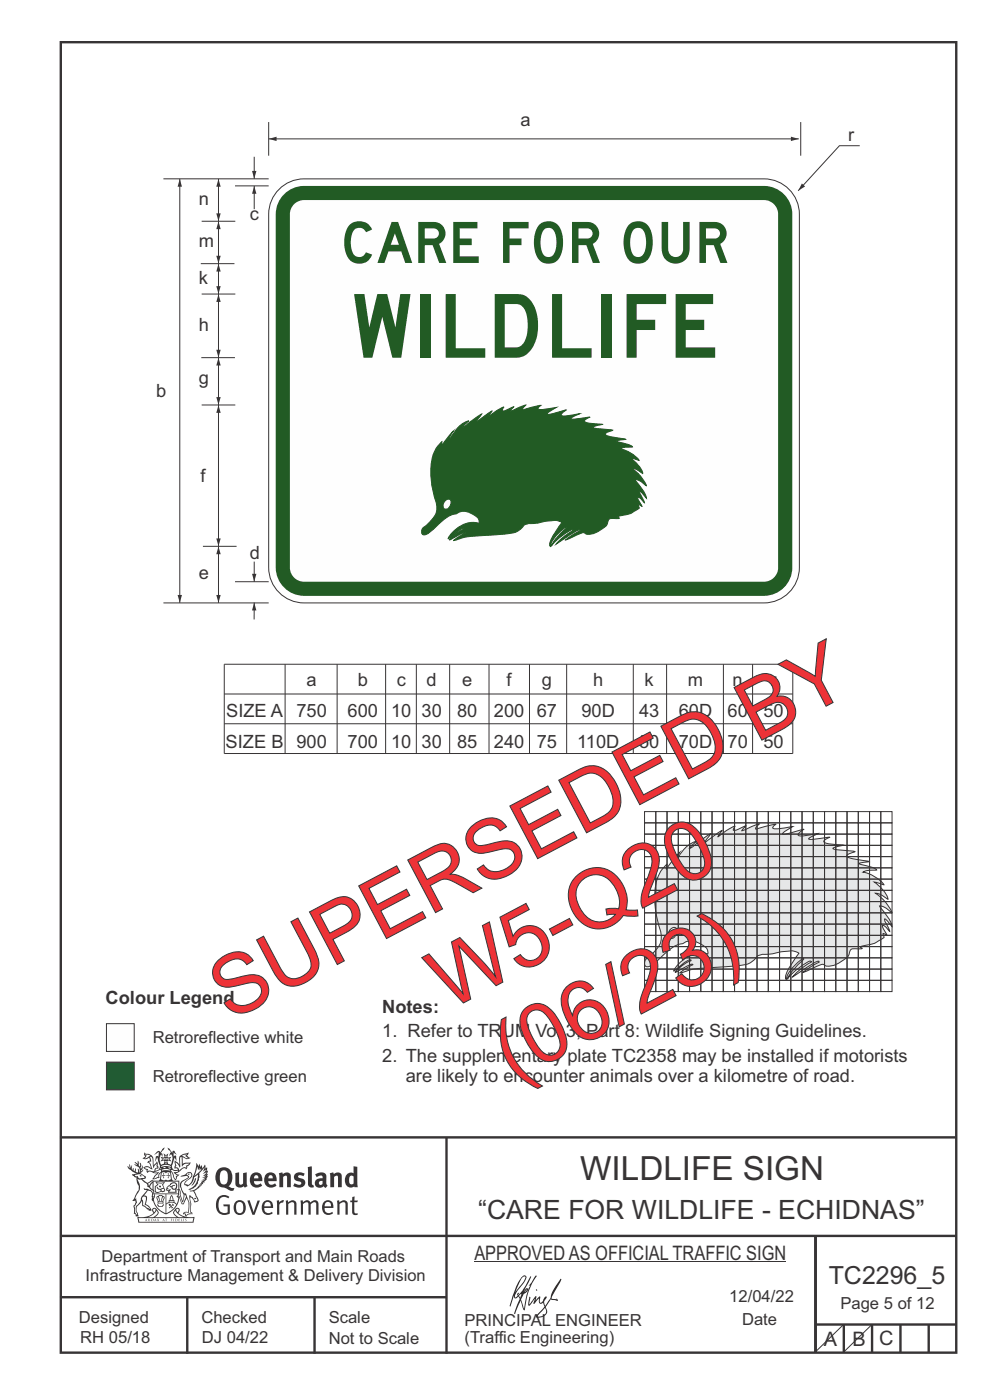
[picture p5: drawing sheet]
<svg xmlns="http://www.w3.org/2000/svg" width="210mm" height="297mm" viewBox="0 0 210 297" stroke-linecap="round" stroke-linejoin="round" font-family="sans-serif">
<g fill="none" stroke="#373435" stroke-width=".51">
<path d="M12.9 9h189.9v278h-189.9zM12.7 241.3h190M94.7 241.4v45.8M12.7 275.2h82M12.7 262.2h190.1M39.7 275.2v12M66.7 275.2v12M173 262.1v24.9M173 281h30M179 281v6M185 281v6M191 281v6"/>
<path d="M197 281v6"/>
</g>
<path d="M100.6 267.7h66.2" fill="none" stroke="#373435" stroke-width=".21"/>
<g fill="#373435">
<path d="M47 248.4a2.55 2.55 0 0 0 0 2.7l.3 .2a.81 .81 0 0 0 1-1v-.5a1.04 1.04 0 0 0-1.1-1.5zM46.3 248.1a1.82 1.82 0 0 1 2.1-.2 1.82 1.82 0 0 1 .9 1.8 2.29 2.29 0 0 1-.8 2l.7 .3h.5l-.2 .6a2.87 2.87 0 0 1-2-.7 2.12 2.12 0 0 1-1.7-3.1z" fill-rule="evenodd"/>
<path d="M49.9 248.9l.8-.2v2a.46 .46 0 0 0 .3 .6 .46 .46 0 0 0 .6-.3v-2.1l.7-.2v2.4l.2 .5-.5 .3-.3-.3a1.02 1.02 0 0 1-1.2 .3 1.02 1.02 0 0 1-.6-1.1z" fill-rule="evenodd"/>
<path d="M54 249.5l-.1 .5h.9a.49 .49 0 0 0-.2-.6 .49 .49 0 0 0-.6 .1zM53.4 249.1a1.34 1.34 0 0 1 1.6-.2 1.34 1.34 0 0 1 .6 1.5v.2h-1.7a.77 .77 0 0 0 .5 .8 .77 .77 0 0 0 .9-.4l.3 .5a1.59 1.59 0 0 1-2 .2 1.59 1.59 0 0 1-.5-2.1z" fill-rule="evenodd"/>
<path d="M57 249.5l-.1 .5h1a.49 .49 0 0 0-.2-.6 .49 .49 0 0 0-.7 .1zM56.4 249.1a1.34 1.34 0 0 1 1.6-.2 1.34 1.34 0 0 1 .7 1.5v.2h-1.8a.77 .77 0 0 0 .5 .8 .77 .77 0 0 0 .9-.4l.4 .5a1.59 1.59 0 0 1-2.1 .2 1.59 1.59 0 0 1-.5-2.1z" fill-rule="evenodd"/>
<path d="M59.2 248.9l.7-.2 .1 .4a.95 .95 0 0 1 1-.3 .95 .95 0 0 1 .7 .8v2.3h-.8v-2.3a.46 .46 0 0 0-.8 .1v2.2h-.8z" fill-rule="evenodd"/>
<path d="M62.6 249.1a1.75 1.75 0 0 1 2-.1l-.2 .5-.6-.2a.43 .43 0 0 0-.6 .3l.4 .3a1.04 1.04 0 0 1 1.2 1.1 1.04 1.04 0 0 1-1.4 1l-1.2-.4 .3-.6 1 .4 .4-.4a.88 .88 0 0 0-1-.5l-.4-.2-.1-.4z" fill-rule="evenodd"/>
<path d="M65.3 247.6l.8-.2 .1 3.8 .3 .2 .1 .4a.88 .88 0 0 1-1 0 .88 .88 0 0 1-.3-1z" fill-rule="evenodd"/>
<path d="M67.8 250.6a.43 .43 0 0 0-.1 .7 .43 .43 0 0 0 .7-.1v-.7zM66.8 249.1a1.7 1.7 0 0 1 2.4 .1v1.9l.3 .4-.4 .5-.5-.4a1.03 1.03 0 0 1-1.7-.1 1.03 1.03 0 0 1 .8-1.5h.7v-.4a.8 .8 0 0 0-1.2 .1z" fill-rule="evenodd"/>
<path d="M70 248.9l.7-.2 .1 .4a.95 .95 0 0 1 1-.3 .95 .95 0 0 1 .7 .8v2.3h-.8v-2.3a.46 .46 0 0 0-.8 .1v2.2h-.8z" fill-rule="evenodd"/>
<path d="M74.3 249.5a1.48 1.48 0 0 0 0 1.7h.5l.2-.1v-1.5l-.3-.2zM75 247.4l.8 .1 .1 4.4h-.7l-.1-.2a1.26 1.26 0 0 1-1.4 0 1.26 1.26 0 0 1-.5-1.3 1.29 1.29 0 0 1 .4-1.4 1.29 1.29 0 0 1 1.4-.1z" fill-rule="evenodd"/>
<path d="M46.4 253.9a1.72 1.72 0 0 1 2.3 0l-.3 .3a1.24 1.24 0 0 0-1.4-.2 1.24 1.24 0 0 0-.6 1.4 1.49 1.49 0 0 0 1.2 1.9l.7-.1v-1.3h-.8l-.1-.4h1.3v1.9a1.93 1.93 0 0 1-2.2 0 1.93 1.93 0 0 1-.7-2.2l.2-.8z" fill-rule="evenodd"/>
<path d="M50.4 255.1a1.65 1.65 0 0 0 .2 2.2 .99 .99 0 0 0 1-1.4 .78 .78 0 0 0-.4-.8 .78 .78 0 0 0-.8 0zM50 254.9a1.33 1.33 0 0 1 1.6-.1 1.33 1.33 0 0 1 .5 1.4 1.31 1.31 0 0 1-1.3 1.6 1.31 1.31 0 0 1-1.2-1.6v-.6z" fill-rule="evenodd"/>
<path d="M52.5 254.7l.4-.1 .9 2.6 .8-2.5h.5l-1.1 3h-.5z" fill-rule="evenodd"/>
<path d="M56.3 255.2l-.2 .7h1.3a.7 .7 0 0 0-.3-.8 .7 .7 0 0 0-.8 .1zM55.9 255a1.22 1.22 0 0 1 1.5-.2 1.22 1.22 0 0 1 .5 1.5h-1.8a.93 .93 0 0 0 .5 1 .93 .93 0 0 0 1.1-.2l.2 .3a1.43 1.43 0 0 1-1.8 .1 1.43 1.43 0 0 1-.6-1.7z" fill-rule="evenodd"/>
<path d="M58.7 254.7l.4-.1 .1 .5 .4-.4 .6-.1-.2 .5a.66 .66 0 0 0-.8 .7v1.9h-.4z" fill-rule="evenodd"/>
<path d="M60.6 254.7l.4-.1 .1 .5a.94 .94 0 0 1 1-.5 .94 .94 0 0 1 .8 .8v2.3h-.5l-.1-2.5a.81 .81 0 0 0-1.2 .3v2.2h-.4z" fill-rule="evenodd"/>
<path d="M63.7 254.7l.5-.1 .1 .5 .4-.3a.78 .78 0 0 1 1.1 .3 .9 .9 0 0 1 1-.5 .9 .9 0 0 1 .8 .8v2.3h-.5l-.1-2.5a.67 .67 0 0 0-1.1 .3v2.2h-.5v-2.4l-.4-.3-.7 .4v2.3h-.5z" fill-rule="evenodd"/>
<path d="M69 255.2l-.1 .7h1.3a.7 .7 0 0 0-.3-.8 .7 .7 0 0 0-.9 .1zM68.7 255a1.22 1.22 0 0 1 1.5-.2 1.22 1.22 0 0 1 .5 1.5h-1.8a.93 .93 0 0 0 .4 1 .93 .93 0 0 0 1.2-.2l.1 .3a1.44 1.44 0 0 1-1.7 .1 1.44 1.44 0 0 1-.6-1.7z" fill-rule="evenodd"/>
<path d="M71.4 254.7l.5-.1 .1 .5a.94 .94 0 0 1 1-.5 .94 .94 0 0 1 .8 .8v2.3h-.5l-.1-2.5a.81 .81 0 0 0-1.2 .3v2.2h-.4z" fill-rule="evenodd"/>
<path d="M74.7 253.9l.5-.1v.9h.7l-.1 .3h-.6v2.2l.1 .2h.5l.1 .3a.75 .75 0 0 1-1.2-.6v-2.1h-.4v-.3h.4z" fill-rule="evenodd"/>
<path d="M30.8 244.9l1.1 .3-.9 .5h-.4l.6-.5zM31.8 245.4h.2a2.44 2.44 0 0 1 .4 1.9l.1 .5 .7-1-.1 .6 .3 .3a.57 .57 0 0 0-.6 .7l-1-.1-.5 .2 .2-.5-.8-.3 .7-.1 .9 .5 .1-.1-.6-1.3-.2-.2h.5zM30.7 244.4l-.1 .5 .2 .4-.6 .4a1.04 1.04 0 0 0 1.4-.1l.2 .6-.3 .1-.2 .4a.94 .94 0 0 1 .8 1.1l-.2-.1a1.16 1.16 0 0 0-1.5-.1l.3 .4 .4 .2 .1 .5 .2 .1 .1-.2a.94 .94 0 0 1 1.1 .2l.8 .1-1.2 1.2a1.13 1.13 0 0 0 1.2-.2l.4-.1-.1-.4 .5-.8a.83 .83 0 0 0-.6 1.1l-.3-.1-.7 .4 1.1-1.4-.5 .1-.5-.1 1.3-.5-.1-.1-.9 .4v-.3l.2-.2 .3 .1 .1-.3-.2-.4v-.6l-.1-.4-.7 1v-.7a1.42 1.42 0 0 0-1.6-1.8z" fill-rule="evenodd"/>
<path d="M38.5 245.2l.5-.2 .7-.1-.6 .3 .8 .5h-.3zM38.3 245.5l.2-.1 .1 2a1.69 1.69 0 0 1 1.6-.6l-.8 .5 .1 .5a1.1 1.1 0 0 0-1.5 .6l-.1-.5-.2-.2h-.5l.3-.4-.3-.7a1.42 1.42 0 0 1 .8 1.1l.2-.1zM37.1 246.2l.1 1-.2 .3 .1 .4h.5l.1 .2a.96 .96 0 0 1-1.1-.1l-.1 .1a1.06 1.06 0 0 0 1.3 .2v.1a.72 .72 0 0 1-1 .2l.3 .5 .6 .2-.4 .2-.1 .6-.2-.3-.4-1.1-.4-.4 .4 .9a1.54 1.54 0 0 0 .7 1.2l.2-.3a.58 .58 0 0 1 .4-.8l.2-.1h-.3l-.5-.3 .9-.5a.93 .93 0 0 1 1.2-.5v.2l.2-.2 .1-.5a.99 .99 0 0 0 .7-.8l-1.3 .1-.3 .2-.1-1.4 .9 .4 .9-.3h-.4l-.5-.4 .4-.7-.6 .2a1.46 1.46 0 0 0-1.4 2.1v.4l-.2-.4z" fill-rule="evenodd"/>
<path d="M35.6 248.9l.2 .1-.1 .3 .4 .1h-.4v.6l-.1-.6h-.3l.3-.1z" fill-rule="evenodd"/>
<path d="M34.6 248.9l.2 .1v.3l.3 .1h-.3l-.1 .6v-.6h-.4l.4-.1z" fill-rule="evenodd"/>
<path d="M34.3 248.8a.57 .57 0 0 1 .9 .2 .57 .57 0 0 1 .9-.2l.2 1.4h-.2a.57 .57 0 0 1-.9 0 .69 .69 0 0 1-1.1 0zM34.2 248.1l-.3 2.1-.2 .4h3l-.2-.4-.3-2.1h-.2v.2l-.8-.1-.8 .1v-.2z" fill-rule="evenodd"/>
<path d="M34.2 252.4a.3 .3 0 0 0 .6 0 .3 .3 0 0 0-.6 0zM33.3 250.9l.3 .3-.3 .4a.79 .79 0 0 0 0 1.3l.8-.2-.1-.3a.55 .55 0 0 1-.7-.6l.1-.1 .2 .3 .3 .2 .8-.2-.4-.7 .4-.4-.7 .2zM33 250.7l1.1 .2 .9-.2-.4 .6 .4 1.2a.56 .56 0 0 1-.8 .3l-.2 .1a.73 .73 0 0 1-.9 .1 .73 .73 0 0 1-.3-1v-.4l.6-.4z" fill-rule="evenodd"/>
<path d="M35.6 251.8l.7-.4a.58 .58 0 0 1 1-.1 .58 .58 0 0 1-.4 .9l-.3-.3a.43 .43 0 0 1 .6-.4 .57 .57 0 0 0-.8 .2l-.2-.1-.3 .1 .4 .2a.55 .55 0 0 0 .9 .4v.5h-1.3l.3-.4-.1-.1-.6 .1 .2-.3-.2-.1zM35.4 251.8l-.1 .2a.39 .39 0 0 0 .2 .6h.3l-.2 .4h1.9l-.1-.8a.86 .86 0 0 0-.1-1.3 .86 .86 0 0 0-1.3 .4z" fill-rule="evenodd"/>
<path d="M36 254.8h.8v.2h-.8zM36.4 253.8l.2 .8h-.4zM36.4 253.5l-.3 .5-.1 .6h-.2v.4l-.7 .4 .2 .1a1.48 1.48 0 0 1 2.1 .2l.2-.1-.6-.5v-.5h-.2l-.1-.6z" fill-rule="evenodd"/>
<path d="M35.8 255.4l.4 .1 .1 .3 .3-.2-.2-.2a.38 .38 0 0 1 .5 .5l-.2-.2-.3 .2 .3 .2-.3 .3-.1-.4-.4 .4-.1-.2 .4-.3-.1-.1-.2 .1z" fill-rule="evenodd"/>
<path d="M34.5 254h.2v.2l-.2 .6h-.2zM33.6 255.3h.9v.2a.55 .55 0 0 1-.8 .4v-.2l-.2-.1zM33.4 254h.2l.2 .8h-.2zM33.6 255l.8-.1 .1 .2h-.8zM33.8 253.7h.5l-.2 1.1h-.1zM33.3 253.8l-.1 .3 .3 1.1a.48 .48 0 0 0-.1 .6 .48 .48 0 0 0 .5 .2h.5a.49 .49 0 0 0 .2-.8l.3-1.1-.1-.3a1.42 1.42 0 0 0-1.5 0z" fill-rule="evenodd"/>
<path d="M33.7 251.5l.4 .1 .1 .3h-.3z" fill-rule="evenodd"/>
<path d="M41.3 250.1l.3-.2-.2 .8-.6 .8h-.2l.5-.7z" fill-rule="evenodd"/>
<path d="M39.7 249l.3-.2 .5 .2a.88 .88 0 0 1-.6 1.1 1.22 1.22 0 0 0-.8 1.3l.5 .2a.72 .72 0 0 0 .9-.4l.5-.8 .2-.6 .8-.6v.2a2.85 2.85 0 0 1-2 2.9l.1 .1a2.13 2.13 0 0 0 1.9-1.5v-.3a2.01 2.01 0 0 0 .3-1.7l1.1-1.3-.4 1 .7-.5-.7 1 .8-.4-.8 .8 .7-.2-.9 .6 .8-.1-.8 .4h.7l-.8 .3 .3 .2h-.4l.2 .3h-.4l.2 .3h-.4l.1 .2h-.1a2.16 2.16 0 0 1-2 1.1l.1 .2 .4-.1a.76 .76 0 0 1 .7 .8l.5 1.2-.6 .2a1.45 1.45 0 0 0-1.1-1.3l.2 1.8-.1 1.8 .4 .3a1.07 1.07 0 0 0-1.2 .4v-.3l-.5-.2a.87 .87 0 0 1 1.1-.1v-.7a4.4 4.4 0 0 0-.6-3.1l-.1-.3h-.2a2.16 2.16 0 0 1-.7-2.2l.3-.4 1.2-.7a.55 .55 0 0 0-.4-.8zM37.8 252.4a.76 .76 0 0 1 .3 1.1l.6 1.6 .4-1.7 .2 .1a.61 .61 0 0 1-.1 .9l-.3 .8-.2 .1-.7-1.6-.3 .1a1.18 1.18 0 0 0 .1-1.4zM41.8 247.5l.2 .7 .3-.5v.6l.4-.5a1.9 1.9 0 0 1-1.2 1.4l-.3 .3zM38.2 249.6l1.4-.2 .2 .2v.3l-.5 .2a1.26 1.26 0 0 0-.9 1.9l.2 .7a1.84 1.84 0 0 1 .1 2.1l-.4-1.4a.96 .96 0 0 0-.4-1.2l-.4 .2a.78 .78 0 0 1 0 1.3l.1 .3h.4l.4 1.1a.38 .38 0 0 0 .2 .4 .38 .38 0 0 0 .4-.1l.6-1.2a2.94 2.94 0 0 1 .4 2.5l-.1 .4h-.8l-.3 .4v.2l.4-.1 .1 .4 .2 .1a1.02 1.02 0 0 1 1.3-.5v-.4l-.3-.1 .1-1.8-.3-1.3h.1a1.14 1.14 0 0 1 .8 1 .63 .63 0 0 0 .8-.2 .63 .63 0 0 0-.2-.9l-.6-1.2 .9-.6 .2-.4h.3l-.1-.2h.4l-.1-.3h.3l-.1-.3 .5-.1-.2-.2 .6-.4v-.2h-.2l.4-.5h-.3l.3-.5-.4 .1 .4-.5v-.3l-.3 .2 .2-.7-.1-.2-.4 .3v-.8l-.6 .8-.2-.8-.2 .5-.3-.7-.1 .6-.5-.8-.1 1.4-.6 1.8a1.81 1.81 0 0 1-1 1.5l-.6-.2a1.75 1.75 0 0 1 1.1-1.2 .75 .75 0 0 0 .1-1.3 .75 .75 0 0 0-1.2 .4z" fill-rule="evenodd"/>
<path d="M41.2 254.1h.3l.2 .2-.4 .1z" fill-rule="evenodd"/>
<path d="M29.4 258.4h11.6l-.1 .8h-11.4zM31.3 258.2l.5-.1a2.48 2.48 0 0 0 1.4-1.3l.3 .5-.5 .6-.5 .3zM32.5 256.6l.3-.2 .2 .1-.3 .7zM37.2 256.8a2.65 2.65 0 0 0 1.8 1.4h-1.1l-.5-.3-.5-.6zM37.4 256.5l.2-.1 .3 .2-.3 .6zM29.2 258.2l.1 1.2h11.8l.2-1.1-.2-.1a4.1 4.1 0 0 1-3.3-.9l.3-.4-.1-.6a1.06 1.06 0 0 0-1.3 1l.2 .4 .6 .5h-4.7l.3-.1a.84 .84 0 0 0 .6-.8 .84 .84 0 0 0-.5-.8l-.3-.2h-.5l-.1 .6 .3 .4a4.2 4.2 0 0 1-3.4 .9z" fill-rule="evenodd"/>
<path d="M31 258.7l.1 .2h-.2zM31 258.5l-.3 .6 .4-.2 .2 .2z" fill-rule="evenodd"/>
<path d="M31.3 258.6h.3v.4a.25 .25 0 0 0 .2-.1 .25 .25 0 0 0-.1-.3h.1a.29 .29 0 0 1 0 .4 .29 .29 0 0 1-.4 0 .29 .29 0 0 1 0-.4z" fill-rule="evenodd"/>
<path d="M32.2 258.6a.22 .22 0 0 1 .3 .2 .22 .22 0 0 1-.3 .2zM32 258.6l.1 .4a.33 .33 0 0 0 .4 0 .33 .33 0 0 0 0-.4 .33 .33 0 0 0-.5 0z" fill-rule="evenodd"/>
<path d="M32.9 258.7l.1 .2h-.2zM32.9 258.5l-.2 .6 .3-.2 .2 .2z" fill-rule="evenodd"/>
<path d="M33.3 258.6h.2l.1 .1 .2-.1-.2 .2 .2 .3-.3-.3-.1 .3h-.1l.2-.3z" fill-rule="evenodd"/>
<path d="M34.7 258.7l.1 .2h-.2zM34.7 258.5l-.3 .6 .4-.2 .2 .2z" fill-rule="evenodd"/>
<path d="M35 258.5h.5l-.2 .1v.5h-.2l.1-.5z" fill-rule="evenodd"/>
<path d="M36.2 258.6l.3-.1-.1 .1v.2h.1h-.1v.3h-.2z" fill-rule="evenodd"/>
<path d="M36.7 258.6h.2v.5h-.2z" fill-rule="evenodd"/>
<path d="M37.3 258.6a.22 .22 0 0 1 .3 .2 .22 .22 0 0 1-.3 .2zM37.1 258.6v.4a.33 .33 0 0 0 .5 0 .33 .33 0 0 0 0-.4 .33 .33 0 0 0-.5 0z" fill-rule="evenodd"/>
<path d="M37.8 258.6l.4-.1-.2 .1v.2h.1h-.1v.2l.2 .1h-.4z" fill-rule="evenodd"/>
<path d="M38.4 258.6h.2l-.1 .4 .2 .1h-.3z" fill-rule="evenodd"/>
<path d="M38.9 258.6h.2v.5h-.2z" fill-rule="evenodd"/>
<path d="M39.3 258.6h.2h-.1l.2 .3-.2 .2-.1-.1v-.1l.2 .1z" fill-rule="evenodd"/>
<path d="M34.2 247.4a1.51 1.51 0 0 1 2 .2 2.67 2.67 0 0 0-2.1 0zM35.7 247.6l.4 .1 .1 .3-.4-.1zM34.6 247.6h.5l.1 .2h-.4zM34 247.8l.3 .2h-.3zM34.9 246.9l.3-.2 .3 .2zM34.9 245.6l.2 .1v.3h-.2zM35 245.1l.2 .2 .2-.2-.1 .3h-.2zM35.1 246.3h.2l.1 .4-.2-.2-.2 .2zM35.3 245.7l.2-.1v.4h-.2zM34.4 245.7h.3l.1 .3-.4 .1 .2-.2zM35.7 245.7h.3l-.2 .2 .2 .2-.4-.1zM32.7 244.9l1-.5-.1 1-.2-.2-.3 .2-.3 1.1 .5-1 .3 .9a1.84 1.84 0 0 1 .2 1.7l.4 .1a2.48 2.48 0 0 1 2.2 0l.2-.2-.2-.7 .7-1.8 .4 .7-.2-1-.2-.1-.2 .3v-.9l.6 .4-.6-.8-.3 .1-.1 .4-.5-.9-.5-.3 .2 .5 .6 .5-.5 .8 .4-.4a2.06 2.06 0 0 1 0 2.3l-.5-.2-.2-.6 .1-.1 .8 .2-.4-.5 .4-.5-.7 .2-.2-.2 .2-.7-.5 .4-.5-.4 .2 .7-.2 .2-.7-.2 .4 .5-.4 .5 .8-.2 .1 .1-.2 .6-.5 .2a2.02 2.02 0 0 1 0-2.2l.3 .5-.1-.7-.3-.1 .8-1.2-.4 .3-.5 .8-.2-.3a.8 .8 0 0 0-.8 .5z" fill-rule="evenodd"/>
<path d="M29.2 250.1l.3 .1a.61 .61 0 0 1 .8 .4l.3 .2a.8 .8 0 0 1 .6 1l.4 .1 .5 .5a1 1 0 0 1 .5 1.1l-.1 .7v-.5h-.1a.96 .96 0 0 0-.8-1.3l-.2-.2h-.7l-.1-.1-.1 .1 .1 .3h.6l-1.2 1.3-.2 1-.4 .6a1.33 1.33 0 0 0-.5 1.8l.2 .5a1.26 1.26 0 0 1-.5-1.5l-.1-.3a1.56 1.56 0 0 0 .4-1.7l-.3 .2 .2-.5a3.2 3.2 0 0 0 .7-3zM30.4 253.9h.4a2.06 2.06 0 0 1-.1 1.6l.7 .5 .4 .4-.6-.1-.8-.6-.1-.9a.51 .51 0 0 1 .1-.9zM28.6 249.3a1.52 1.52 0 0 1 2.1 .5l-1.1 .2-.2-.1-.1-.4h-.5zM27.5 247v.8l-.3-.4h-.1a3.1 3.1 0 0 0 1.9 1.6l-1 .1 .5 .6 .5 .1 .1 1.1a1.84 1.84 0 0 1-.3 2.5l-.4 .9-.3 .4 .2 .1 .4-.1 .1 .4-.2 .5-.3 .2 .1 1.7h.2l.3 .5 .1 .1 .4-.1-.1-.5a1.3 1.3 0 0 1-.1-1.7l.9-1 .1 1.1 .6 .2 .5 .5 .1-.1 .2 .3h.5a1.85 1.85 0 0 0-1.2-1.4l.1-.3a1.39 1.39 0 0 0 0-1.4l-.5-.1 .5-.5a.66 .66 0 0 1 .9-.4 .66 .66 0 0 1 .3 .9l-.1 .4 .2-.1v.2l-.1 .3 .2 .5 .1-.3a2.24 2.24 0 0 0 .1-2.2 .73 .73 0 0 1-.7-.7 .73 .73 0 0 1 .6-.7v-.2a.94 .94 0 0 0-.9 .8 .48 .48 0 0 1-.1-.6 .48 .48 0 0 1 .5-.2l.5-.3a.51 .51 0 0 0-.8 .2l-.5 .2-1-.8h.6l.2-.5-1.2-.7 .5-.5v-.3l-.5 .4 .1-.2a.69 .69 0 0 0 .2-1v.4l-.2 .3v-1.1l-.3-.2 .1 .6-.1 .2-.4-1.3v.7l-.6-.4 .5 .7-.6-.2 .3 .3a1 1 0 0 1 .7 1.4l-.2-.8v.9l-.5-.2v-.8l-.2 .7-.2-.1-.1-.6-.2 .4-.2-.2 .1-.7-.2 .5z" fill-rule="evenodd"/>
<path d="M29.6 249.4l.2-.1 .3 .2z" fill-rule="evenodd"/>
<path d="M32.4 250.5h5.6v2l-.2-.1v-1.7h-5.2v2.5h5.2v-.8l.1 .2-.1 1.1v-.3h-2.5v4a4.1 4.1 0 0 0 2.6-3.6l.1-.1a4 4 0 0 1-2.8 3.9 4.2 4.2 0 0 1-2.8-4.7l.1 1.2 .1-.1a3.8 3.8 0 0 0 2.5 3.4v-4h-2.5l-.2-.9z" fill-rule="evenodd"/>
<circle cx="40" cy="249.1" r=".17"/>
</g>
<g fill="#252726">
<path d="M111.6 273.7l.2-.2-.5 .7zM110.4 274.5l.3 .1-.3 .7-.3-.4zM110.9 270.9l.5-.1a9.3 9.3 0 0 1-2 3.2l-.1 .2 1-2.5zM110.6 271a14.7 14.7 0 0 0-2.2 4.9l-.3 1.2 .1 .1 .8-2.4a.42 .42 0 0 0 .2 .7 .42 .42 0 0 0 .6-.3l.2-.2 .2 .6-1.1 3.1h.2l1.1-2.8 .6 1.9 .2 .2 .2-.5a13.5 13.5 0 0 1 2-6.2l.5-.5-.2-.2-1.6 2.1 .4-.1a14.9 14.9 0 0 0-1.3 5.1l-.4-1.2a1.39 1.39 0 0 1 .2-1.8l.1-.2a.92 .92 0 0 0 .8-1.2 .75 .75 0 0 0-.7 .7l-.2 .2 1.6-3.4h-.1l-.4 .7a10.5 10.5 0 0 1-2.2 3.2l.2-.4a.32 .32 0 0 0-.4 .2 .32 .32 0 0 0 .1 .4l-.5 .4a3.2 3.2 0 0 1 1.1-2.3l.5-.6a2.49 2.49 0 0 0 .7-1.6l-.3-.2z" fill-rule="evenodd"/>
<path d="M115.6 277.5a1.15 1.15 0 0 1 .1 1.3 1.15 1.15 0 0 1-1.2 .5h-.5zM112.3 275.1l-.3 1.7 .3 .2 1.2-1.5-.3 1.1 1.1-1.2a.94 .94 0 0 0 .4 1.2l.5-.3 .3 .9-1.2 1.3a.98 .98 0 0 0-.5 1 1.9 1.9 0 0 0 2.3-1.3l-.1-.3a1.02 1.02 0 0 1 .3-1.4l.5-.9 1.5 .3-.2-.5v.3l-1.1-.2v-.2l2-3.6 .1-.3-.1-.1-1.8 2.7a6.6 6.6 0 0 1-1.5 3l-.2-.2a1.01 1.01 0 0 1 .4-1.4l.1-.2-.3-.2-.3 .5-.2 .5-.5 .4-.2-.4 .1-.9-.2-.1-.8 .9 .2-.9h-.1l-1.4 1.7 .2-1.4v-.1z" fill-rule="evenodd"/>
<path d="M113.7 273.5l.3 .3h-.3z" fill-rule="evenodd"/>
</g>
<path d="M141.4 183.4v1l1.6-2.3 1.1-1.2-.6 1-.4 1.1 .4-.6a7.3 7.3 0 0 1 4.2-3.9l-1.5 1.6 4.5-3.2-1.3 2 3.4-2.6 .3-.1-.8 1.3 1.7-1.3 1.9-1-.4 .9 .2 .1 2.5-1-.8 1 3.6-1.4-.7 .8 .1 .3 2.2-.7 2-.3-.6 .5-.1 .3a7.6 7.6 0 0 0 3.7-.3l.6-.1-1.2 .7a1.45 1.45 0 0 0-1 1l.9-.1 3.6-1-.9 .7-.3 .4v.2l.9 .1 3.4-.5-2.1 1.1a6.5 6.5 0 0 0 3.2-.1l1.3-.2-1.2 .8v.2l.3 .2 3.8 .5-2 .5-.2 .2 .1 .1 4.6 .6a3 3 0 0 0-1.8 .9 6.2 6.2 0 0 0 3.3 .9l1.4 .3-2.1 .4 2.9 .8 .9 .5-.5 .1a4.5 4.5 0 0 0-2.5 .4 7.6 7.6 0 0 1 4.5 2.7l-2-.6 1.5 1.4a4.7 4.7 0 0 1 1.4 2.2l-.4-.2a4.2 4.2 0 0 0-2.3-1 9.2 9.2 0 0 1 3.5 4.1l-.4-.2a3.6 3.6 0 0 0-2.2-1.2v.1a12.2 12.2 0 0 1 2.6 4.2l-1-1.2-.5-.4v.5l1 2.2-1.1-1.2-.4-.1 .1 .6 .9 1.5-.9-.3 .2 .8-.7 .4a7 7 0 0 1-3.9 1.4l-.4 .2 .4 .3-2.3 .2-.3 .4-.3 .9a6.8 6.8 0 0 1-4.7 2.3l-.5-.3a2.34 2.34 0 0 0-1.9 .5l-2.5 1.1 1.4-1.1 1.9-1v-.3a1.83 1.83 0 0 0-1.5 .7l-4.1 2.7a14.2 14.2 0 0 1 4-3.3l-.2-.1a14 14 0 0 0-4.9 3.7 12.1 12.1 0 0 1 3.5-4.2l-.1-.1a8.2 8.2 0 0 0-3.6 4.5 3.4 3.4 0 0 1 .8-2.9l1.9-2.7-.3-.1a4.1 4.1 0 0 0-3-.2l-3.4 .5a2.82 2.82 0 0 0-2.8 1.2 5.1 5.1 0 0 1-3.5 1.3l-6.5 .4a15.7 15.7 0 0 0-5.8 1.1l2.8-1.8h-.5l-3.3 1.7 .1-.2a11 11 0 0 1 3.3-2.4 3.3 3.3 0 0 0-2.4 1.2l-1.3 1.1v-.2a7.4 7.4 0 0 1 6-3.6l1.1 .2 .2-.1-.1-.7a4.2 4.2 0 0 0-4.6-1.8l-.6 .3a7.5 7.5 0 0 0-4.5 2.8 9.3 9.3 0 0 1-2.7 2.2h-.6l-.2-.2-.2-.6a1.9 1.9 0 0 1 1.3-1.5 6 6 0 0 0 2.3-3.9l-.1-1.1a19.9 19.9 0 0 1-.8-11.5h.1a6.6 6.6 0 0 1 1.9-2.9zM142.4 197a1.48 1.48 0 0 0-.4 2 1.25 1.25 0 0 0 1.6-1.3v-.5l-.3-.4h-.4z" fill-rule="evenodd" fill="#e6e7e8" stroke="#373435" stroke-width=".21"/>
<g fill="none" stroke="#373435" stroke-width=".21">
<path d="M136.7 172.2h2.4v2.4h-2.4zM136.7 174.6h2.4v2.4h-2.4zM136.7 177h2.4v2.3h-2.4zM136.7 179.3h2.4v2.4h-2.4zM139.1 172.2h2.4v2.4h-2.4zM139.1 174.6h2.4v2.4h-2.4zM139.1 177h2.4v2.3h-2.4zM139.1 179.3h2.4v2.4h-2.4zM141.5 172.2h2.4v2.4h-2.4zM141.5 174.6h2.4v2.4h-2.4zM141.5 177h2.4v2.3h-2.4zM141.5 179.3h2.4v2.4h-2.4z"/>
<path d="M143.9 172.2h2.4v2.4h-2.4zM143.9 174.6h2.4v2.4h-2.4zM143.9 177h2.4v2.3h-2.4zM143.9 179.3h2.4v2.4h-2.4zM146.3 172.2h2.4v2.4h-2.4zM146.3 174.6h2.4v2.4h-2.4zM146.3 177h2.4v2.3h-2.4zM146.3 179.3h2.4v2.4h-2.4zM148.7 172.2h2.3v2.4h-2.3zM148.7 174.6h2.3v2.4h-2.3zM148.7 177h2.3v2.3h-2.3zM148.7 179.3h2.3v2.4h-2.3z"/>
<path d="M151 172.2h2.4v2.4h-2.4zM151 174.6h2.4v2.4h-2.4zM151 177h2.4v2.3h-2.4zM151 179.3h2.4v2.4h-2.4zM153.4 172.2h2.4v2.4h-2.4zM153.4 174.6h2.4v2.4h-2.4zM153.4 177h2.4v2.3h-2.4zM153.4 179.3h2.4v2.4h-2.4zM155.8 172.2h2.4v2.4h-2.4zM155.8 174.6h2.4v2.4h-2.4zM155.8 177h2.4v2.3h-2.4zM155.8 179.3h2.4v2.4h-2.4z"/>
<path d="M158.2 172.2h2.4v2.4h-2.4zM158.2 174.6h2.4v2.4h-2.4zM158.2 177h2.4v2.3h-2.4zM158.2 179.3h2.4v2.4h-2.4zM160.6 172.2h2.4v2.4h-2.4zM160.6 174.6h2.4v2.4h-2.4zM160.6 177h2.4v2.3h-2.4zM160.6 179.3h2.4v2.4h-2.4zM163 172.2h2.4v2.4h-2.4zM163 174.6h2.4v2.4h-2.4zM163 177h2.4v2.3h-2.4zM163 179.3h2.4v2.4h-2.4z"/>
<path d="M165.4 172.2h2.3v2.4h-2.3zM165.4 174.6h2.3v2.4h-2.3zM165.4 177h2.3v2.3h-2.3zM165.4 179.3h2.3v2.4h-2.3zM167.7 172.2h2.4v2.4h-2.4zM167.7 174.6h2.4v2.4h-2.4zM167.7 177h2.4v2.3h-2.4zM167.7 179.3h2.4v2.4h-2.4zM170.1 172.2h2.4v2.4h-2.4zM170.1 174.6h2.4v2.4h-2.4zM170.1 177h2.4v2.3h-2.4zM170.1 179.3h2.4v2.4h-2.4z"/>
<path d="M172.5 172.2h2.4v2.4h-2.4zM172.5 174.6h2.4v2.4h-2.4zM172.5 177h2.4v2.3h-2.4zM172.5 179.3h2.4v2.4h-2.4zM174.9 172.2h2.4v2.4h-2.4zM174.9 174.6h2.4v2.4h-2.4zM174.9 177h2.4v2.3h-2.4zM174.9 179.3h2.4v2.4h-2.4zM177.3 172.2h2.4v2.4h-2.4zM177.3 174.6h2.4v2.4h-2.4zM177.3 177h2.4v2.3h-2.4zM177.3 179.3h2.4v2.4h-2.4z"/>
<path d="M179.7 172.2h2.4v2.4h-2.4zM179.7 174.6h2.4v2.4h-2.4zM179.7 177h2.4v2.3h-2.4zM179.7 179.3h2.4v2.4h-2.4zM182.1 172.2h2.3v2.4h-2.3zM182.1 174.6h2.3v2.4h-2.3zM182.1 177h2.3v2.3h-2.3zM182.1 179.3h2.3v2.4h-2.3zM184.4 172.2h2.4v2.4h-2.4zM184.4 174.6h2.4v2.4h-2.4zM184.4 177h2.4v2.3h-2.4zM184.4 179.3h2.4v2.4h-2.4z"/>
<path d="M186.8 172.2h2.4v2.4h-2.4zM186.8 174.6h2.4v2.4h-2.4zM186.8 177h2.4v2.3h-2.4zM186.8 179.3h2.4v2.4h-2.4zM136.7 181.7h2.4v2.4h-2.4zM136.7 184.1h2.4v2.4h-2.4zM136.7 186.5h2.4v2.4h-2.4zM136.7 188.9h2.4v2.4h-2.4zM136.7 191.3h2.4v2.4h-2.4zM136.7 193.7h2.4v2.3h-2.4zM136.7 196h2.4v2.4h-2.4zM136.7 198.4h2.4v2.4h-2.4z"/>
<path d="M139.1 181.7h2.4v2.4h-2.4zM139.1 184.1h2.4v2.4h-2.4zM139.1 186.5h2.4v2.4h-2.4zM139.1 188.9h2.4v2.4h-2.4zM139.1 191.3h2.4v2.4h-2.4zM139.1 193.7h2.4v2.3h-2.4zM139.1 196h2.4v2.4h-2.4zM139.1 198.4h2.4v2.4h-2.4zM141.5 181.7h2.4v2.4h-2.4zM141.5 184.1h2.4v2.4h-2.4zM141.5 186.5h2.4v2.4h-2.4zM141.5 188.9h2.4v2.4h-2.4z"/>
<path d="M141.5 191.3h2.4v2.4h-2.4zM141.5 193.7h2.4v2.3h-2.4zM141.5 196h2.4v2.4h-2.4zM141.5 198.4h2.4v2.4h-2.4zM143.9 181.7h2.4v2.4h-2.4zM143.9 184.1h2.4v2.4h-2.4zM143.9 186.5h2.4v2.4h-2.4zM143.9 188.9h2.4v2.4h-2.4zM143.9 191.3h2.4v2.4h-2.4zM143.9 193.7h2.4v2.3h-2.4zM143.9 196h2.4v2.4h-2.4zM143.9 198.4h2.4v2.4h-2.4z"/>
<path d="M146.3 181.7h2.4v2.4h-2.4zM146.3 184.1h2.4v2.4h-2.4zM146.3 186.5h2.4v2.4h-2.4zM146.3 188.9h2.4v2.4h-2.4zM146.3 191.3h2.4v2.4h-2.4zM146.3 193.7h2.4v2.3h-2.4zM146.3 196h2.4v2.4h-2.4zM146.3 198.4h2.4v2.4h-2.4zM148.7 181.7h2.3v2.4h-2.3zM148.7 184.1h2.3v2.4h-2.3zM148.7 186.5h2.3v2.4h-2.3zM148.7 188.9h2.3v2.4h-2.3z"/>
<path d="M148.7 191.3h2.3v2.4h-2.3zM148.7 193.7h2.3v2.3h-2.3zM148.7 196h2.3v2.4h-2.3zM148.7 198.4h2.3v2.4h-2.3zM151 181.7h2.4v2.4h-2.4zM151 184.1h2.4v2.4h-2.4zM151 186.5h2.4v2.4h-2.4zM151 188.9h2.4v2.4h-2.4zM151 191.3h2.4v2.4h-2.4zM151 193.7h2.4v2.3h-2.4zM151 196h2.4v2.4h-2.4zM151 198.4h2.4v2.4h-2.4z"/>
<path d="M153.4 181.7h2.4v2.4h-2.4zM153.4 184.1h2.4v2.4h-2.4zM153.4 186.5h2.4v2.4h-2.4zM153.4 188.9h2.4v2.4h-2.4zM153.4 191.3h2.4v2.4h-2.4zM153.4 193.7h2.4v2.3h-2.4zM153.4 196h2.4v2.4h-2.4zM153.4 198.4h2.4v2.4h-2.4zM155.8 181.7h2.4v2.4h-2.4zM155.8 184.1h2.4v2.4h-2.4zM155.8 186.5h2.4v2.4h-2.4zM155.8 188.9h2.4v2.4h-2.4z"/>
<path d="M155.8 191.3h2.4v2.4h-2.4zM155.8 193.7h2.4v2.3h-2.4zM155.8 196h2.4v2.4h-2.4zM155.8 198.4h2.4v2.4h-2.4zM158.2 181.7h2.4v2.4h-2.4zM158.2 184.1h2.4v2.4h-2.4zM158.2 186.5h2.4v2.4h-2.4zM158.2 188.9h2.4v2.4h-2.4zM158.2 191.3h2.4v2.4h-2.4zM158.2 193.7h2.4v2.3h-2.4zM158.2 196h2.4v2.4h-2.4zM158.2 198.4h2.4v2.4h-2.4z"/>
<path d="M160.6 181.7h2.4v2.4h-2.4zM160.6 184.1h2.4v2.4h-2.4zM160.6 186.5h2.4v2.4h-2.4zM160.6 188.9h2.4v2.4h-2.4zM160.6 191.3h2.4v2.4h-2.4zM160.6 193.7h2.4v2.3h-2.4zM160.6 196h2.4v2.4h-2.4zM160.6 198.4h2.4v2.4h-2.4zM163 181.7h2.4v2.4h-2.4zM163 184.1h2.4v2.4h-2.4zM163 186.5h2.4v2.4h-2.4zM163 188.9h2.4v2.4h-2.4z"/>
<path d="M163 191.3h2.4v2.4h-2.4zM163 193.7h2.4v2.3h-2.4zM163 196h2.4v2.4h-2.4zM163 198.4h2.4v2.4h-2.4zM165.4 181.7h2.3v2.4h-2.3zM165.4 184.1h2.3v2.4h-2.3zM165.4 186.5h2.3v2.4h-2.3zM165.4 188.9h2.3v2.4h-2.3zM165.4 191.3h2.3v2.4h-2.3zM165.4 193.7h2.3v2.3h-2.3zM165.4 196h2.3v2.4h-2.3zM165.4 198.4h2.3v2.4h-2.3z"/>
<path d="M167.7 181.7h2.4v2.4h-2.4zM167.7 184.1h2.4v2.4h-2.4zM167.7 186.5h2.4v2.4h-2.4zM167.7 188.9h2.4v2.4h-2.4zM167.7 191.3h2.4v2.4h-2.4zM167.7 193.7h2.4v2.3h-2.4zM167.7 196h2.4v2.4h-2.4zM167.7 198.4h2.4v2.4h-2.4zM170.1 181.7h2.4v2.4h-2.4zM170.1 184.1h2.4v2.4h-2.4zM170.1 186.5h2.4v2.4h-2.4zM170.1 188.9h2.4v2.4h-2.4z"/>
<path d="M170.1 191.3h2.4v2.4h-2.4zM170.1 193.7h2.4v2.3h-2.4zM170.1 196h2.4v2.4h-2.4zM170.1 198.4h2.4v2.4h-2.4zM172.5 181.7h2.4v2.4h-2.4zM172.5 184.1h2.4v2.4h-2.4zM172.5 186.5h2.4v2.4h-2.4zM172.5 188.9h2.4v2.4h-2.4zM172.5 191.3h2.4v2.4h-2.4zM172.5 193.7h2.4v2.3h-2.4zM172.5 196h2.4v2.4h-2.4zM172.5 198.4h2.4v2.4h-2.4z"/>
<path d="M174.9 181.7h2.4v2.4h-2.4zM174.9 184.1h2.4v2.4h-2.4zM174.9 186.5h2.4v2.4h-2.4zM174.9 188.9h2.4v2.4h-2.4zM174.9 191.3h2.4v2.4h-2.4zM174.9 193.7h2.4v2.3h-2.4zM174.9 196h2.4v2.4h-2.4zM174.9 198.4h2.4v2.4h-2.4zM177.3 181.7h2.4v2.4h-2.4zM177.3 184.1h2.4v2.4h-2.4zM177.3 186.5h2.4v2.4h-2.4zM177.3 188.9h2.4v2.4h-2.4z"/>
<path d="M177.3 191.3h2.4v2.4h-2.4zM177.3 193.7h2.4v2.3h-2.4zM177.3 196h2.4v2.4h-2.4zM177.3 198.4h2.4v2.4h-2.4zM179.7 181.7h2.4v2.4h-2.4zM179.7 184.1h2.4v2.4h-2.4zM179.7 186.5h2.4v2.4h-2.4zM179.7 188.9h2.4v2.4h-2.4zM179.7 191.3h2.4v2.4h-2.4zM179.7 193.7h2.4v2.3h-2.4zM179.7 196h2.4v2.4h-2.4zM179.7 198.4h2.4v2.4h-2.4z"/>
<path d="M182.1 181.7h2.3v2.4h-2.3zM182.1 184.1h2.3v2.4h-2.3zM182.1 186.5h2.3v2.4h-2.3zM182.1 188.9h2.3v2.4h-2.3zM182.1 191.3h2.3v2.4h-2.3zM182.1 193.7h2.3v2.3h-2.3zM182.1 196h2.3v2.4h-2.3zM182.1 198.4h2.3v2.4h-2.3zM184.4 181.7h2.4v2.4h-2.4zM184.4 184.1h2.4v2.4h-2.4zM184.4 186.5h2.4v2.4h-2.4zM184.4 188.9h2.4v2.4h-2.4z"/>
<path d="M184.4 191.3h2.4v2.4h-2.4zM184.4 193.7h2.4v2.3h-2.4zM184.4 196h2.4v2.4h-2.4zM184.4 198.4h2.4v2.4h-2.4zM186.8 181.7h2.4v2.4h-2.4zM186.8 184.1h2.4v2.4h-2.4zM186.8 186.5h2.4v2.4h-2.4zM186.8 188.9h2.4v2.4h-2.4zM186.8 191.3h2.4v2.4h-2.4zM186.8 193.7h2.4v2.3h-2.4zM186.8 196h2.4v2.4h-2.4zM186.8 198.4h2.4v2.4h-2.4z"/>
<path d="M136.7 200.8h2.4v2.4h-2.4zM136.7 203.2h2.4v2.4h-2.4zM136.7 205.6h2.4v2.4h-2.4zM136.7 208h2.4v2.4h-2.4zM139.1 200.8h2.4v2.4h-2.4zM139.1 203.2h2.4v2.4h-2.4zM139.1 205.6h2.4v2.4h-2.4zM139.1 208h2.4v2.4h-2.4zM141.5 200.8h2.4v2.4h-2.4zM141.5 203.2h2.4v2.4h-2.4zM141.5 205.6h2.4v2.4h-2.4zM141.5 208h2.4v2.4h-2.4z"/>
<path d="M143.9 200.8h2.4v2.4h-2.4zM143.9 203.2h2.4v2.4h-2.4zM143.9 205.6h2.4v2.4h-2.4zM143.9 208h2.4v2.4h-2.4zM146.3 200.8h2.4v2.4h-2.4zM146.3 203.2h2.4v2.4h-2.4zM146.3 205.6h2.4v2.4h-2.4zM146.3 208h2.4v2.4h-2.4zM148.7 200.8h2.3v2.4h-2.3zM148.7 203.2h2.3v2.4h-2.3zM148.7 205.6h2.3v2.4h-2.3zM148.7 208h2.3v2.4h-2.3z"/>
<path d="M151 200.8h2.4v2.4h-2.4zM151 203.2h2.4v2.4h-2.4zM151 205.6h2.4v2.4h-2.4zM151 208h2.4v2.4h-2.4zM153.4 200.8h2.4v2.4h-2.4zM153.4 203.2h2.4v2.4h-2.4zM153.4 205.6h2.4v2.4h-2.4zM153.4 208h2.4v2.4h-2.4zM155.8 200.8h2.4v2.4h-2.4zM155.8 203.2h2.4v2.4h-2.4zM155.8 205.6h2.4v2.4h-2.4zM155.8 208h2.4v2.4h-2.4z"/>
<path d="M158.2 200.8h2.4v2.4h-2.4zM158.2 203.2h2.4v2.4h-2.4zM158.2 205.6h2.4v2.4h-2.4zM158.2 208h2.4v2.4h-2.4zM160.6 200.8h2.4v2.4h-2.4zM160.6 203.2h2.4v2.4h-2.4zM160.6 205.6h2.4v2.4h-2.4zM160.6 208h2.4v2.4h-2.4zM163 200.8h2.4v2.4h-2.4zM163 203.2h2.4v2.4h-2.4zM163 205.6h2.4v2.4h-2.4zM163 208h2.4v2.4h-2.4z"/>
<path d="M165.4 200.8h2.3v2.4h-2.3zM165.4 203.2h2.3v2.4h-2.3zM165.4 205.6h2.3v2.4h-2.3zM165.4 208h2.3v2.4h-2.3zM167.7 200.8h2.4v2.4h-2.4zM167.7 203.2h2.4v2.4h-2.4zM167.7 205.6h2.4v2.4h-2.4zM167.7 208h2.4v2.4h-2.4zM170.1 200.8h2.4v2.4h-2.4zM170.1 203.2h2.4v2.4h-2.4zM170.1 205.6h2.4v2.4h-2.4zM170.1 208h2.4v2.4h-2.4z"/>
<path d="M172.5 200.8h2.4v2.4h-2.4zM172.5 203.2h2.4v2.4h-2.4zM172.5 205.6h2.4v2.4h-2.4zM172.5 208h2.4v2.4h-2.4zM174.9 200.8h2.4v2.4h-2.4zM174.9 203.2h2.4v2.4h-2.4zM174.9 205.6h2.4v2.4h-2.4zM174.9 208h2.4v2.4h-2.4zM177.3 200.8h2.4v2.4h-2.4zM177.3 203.2h2.4v2.4h-2.4zM177.3 205.6h2.4v2.4h-2.4zM177.3 208h2.4v2.4h-2.4z"/>
<path d="M179.7 200.8h2.4v2.4h-2.4zM179.7 203.2h2.4v2.4h-2.4zM179.7 205.6h2.4v2.4h-2.4zM179.7 208h2.4v2.4h-2.4zM182.1 200.8h2.3v2.4h-2.3zM182.1 203.2h2.3v2.4h-2.3zM182.1 205.6h2.3v2.4h-2.3zM182.1 208h2.3v2.4h-2.3zM184.4 200.8h2.4v2.4h-2.4zM184.4 203.2h2.4v2.4h-2.4zM184.4 205.6h2.4v2.4h-2.4zM184.4 208h2.4v2.4h-2.4z"/>
<path d="M186.8 200.8h2.4v2.4h-2.4zM186.8 203.2h2.4v2.4h-2.4zM186.8 205.6h2.4v2.4h-2.4zM186.8 208h2.4v2.4h-2.4z"/>
</g>
<path d="M22.6 217.2h5.9v5.9h-5.9z" fill-rule="evenodd" fill="#fefefe" stroke="#373435" stroke-width=".21"/>
<path d="M22.6 225.3h5.9v5.9h-5.9z" fill-rule="evenodd" fill="#215b33" stroke="#373435" stroke-width=".21"/>
<g fill="none" stroke="#373435" stroke-width=".21">
<path d="M57 25.9v7.1M57 29.5h112.4M169.9 25.9v7.1M47.6 140.9h120.6v19h-120.6zM47.6 147.2h120.6M47.6 153.5h120.6M60.5 140.9v19M71.5 140.9v19M81.8 140.9v19M88.3 140.9v19M95.4 140.9v19M103.7 140.9v19"/>
<path d="M112.3 140.9v19M120.2 140.9v19M134.3 140.9v19M141.4 140.9v19M153.5 140.9v19M159.6 140.9v19"/>
</g>
<g fill="#373435">
<path d="M57 29.5l1.7-.5v.9z"/>
<path d="M167.8 29l1.6 .5-1.6 .4z"/>
</g>
<path d="M182.4 30.9h-4.3l-8.8 9.6" fill="none" stroke="#373435" stroke-width=".21"/>
<path d="M170.1 38.9l.7 .7-1.5 .9z" fill="#373435"/>
<path d="M58.8 40.5a7.5 7.5 0 0 1 5.7-2.6h97.6a7.5 7.5 0 0 1 7.5 7.5v75a7.5 7.5 0 0 1-7.5 7.5h-97.6a7.5 7.5 0 0 1-7.5-7.5v-75a7.5 7.5 0 0 1 1.8-4.9z" fill="none" stroke="#373435" stroke-width=".21"/>
<path d="M60.3 41.2a6 6 0 0 1 4.2-1.8h97.6a6 6 0 0 1 6 6v75a6 6 0 0 1-6 6h-97.6a6 6 0 0 1-6-6v-75a6 6 0 0 1 1.8-4.2z" fill-rule="evenodd" fill="#225b24"/>
<path d="M62.2 43.6a3 3 0 0 1 2.3-1.2h97.6a3 3 0 0 1 3 3v75a3 3 0 0 1-3 3h-97.6a3 3 0 0 1-3-3v-75l.1-.6z" fill-rule="evenodd" fill="#fefefe"/>
<path d="M34.7 37.9h22.3M38.1 37.9v90M49.9 39.4h7.1M42.6 55.9h7.1M42.8 46.9h7.1M42.7 75.9h7.1M42.8 62.4h7.1M42.8 85.9h7.1M43 115.9h7.2M34.7 127.9h22.3" fill="none" stroke="#373435" stroke-width=".21"/>
<g fill="#373435">
<path d="M38.1 38l.5 1.6h-.9z"/>
<path d="M37.7 126.2h.9l-.5 1.7z"/>
</g>
<path d="M46.3 37.9v9" fill="none" stroke="#373435" stroke-width=".21"/>
<g fill="#373435">
<path d="M46.3 38l.5 1.6h-.9z"/>
<path d="M45.9 45.3h.9l-.5 1.6z"/>
</g>
<path d="M46.3 46.9v9" fill="none" stroke="#373435" stroke-width=".21"/>
<g fill="#373435">
<path d="M46.3 47l.5 1.6h-.9z"/>
<path d="M45.9 54.3h.9l-.5 1.6z"/>
</g>
<path d="M46.3 55.9v6.5" fill="none" stroke="#373435" stroke-width=".21"/>
<g fill="#373435">
<path d="M46.3 56l.5 1.6h-.9z"/>
<path d="M45.9 60.7h.9l-.5 1.7z"/>
</g>
<path d="M46.3 62.4v13.5" fill="none" stroke="#373435" stroke-width=".21"/>
<g fill="#373435">
<path d="M46.3 62.4l.5 1.7h-.9z"/>
<path d="M45.9 74.2h.9l-.5 1.6z"/>
</g>
<path d="M46.3 85.9v30" fill="none" stroke="#373435" stroke-width=".21"/>
<g fill="#373435">
<path d="M45.9 114.2h.9l-.5 1.7z"/>
<path d="M46.3 85.9l.5 1.7h-.9z"/>
</g>
<path d="M46.3 115.9v12" fill="none" stroke="#373435" stroke-width=".21"/>
<g fill="#373435">
<path d="M45.9 126.2h.9l-.5 1.7z"/>
<path d="M46.3 115.9l.5 1.7h-.9z"/>
</g>
<path d="M46.3 75.9v10" fill="none" stroke="#373435" stroke-width=".21"/>
<g fill="#373435">
<path d="M45.9 84.2h.9l-.5 1.7z"/>
<path d="M46.3 75.9l.5 1.6h-.9z"/>
</g>
<path d="M53.9 33.3v4.6" fill="none" stroke="#373435" stroke-width=".21"/>
<path d="M53.5 36.3h.9l-.5 1.6z" fill="#373435"/>
<path d="M53.9 39.4v5" fill="none" stroke="#373435" stroke-width=".21"/>
<path d="M53.9 39.5l.5 1.6h-.9z" fill="#373435"/>
<path d="M53.9 119.1v4.3M49.9 123.4h7.1" fill="none" stroke="#373435" stroke-width=".21"/>
<path d="M53.5 121.7h.9l-.5 1.7z" fill="#373435"/>
<path d="M53.9 127.8v3.6" fill="none" stroke="#373435" stroke-width=".21"/>
<path d="M53.9 127.9l.5 1.6h-.9z" fill="#373435"/>
<path d="M93.7 93.7l-.1 1 2.6-3.3-.7 1-.2 1 .3-.5a6.6 6.6 0 0 1 3.8-3.6l-1.3 1.4 4-2.9-1.1 1.9 3.1-2.4 .2-.1-.7 1.2 1.6-1.2 1.6-.9-.3 .8 .2 .1 2.2-.9-.7 .9 3.3-1.3-.6 .7-.1 .2 .1 .2 3.8-1-.5 .4-.1 .3a7.6 7.6 0 0 0 3.8-.3l-1.7 1.2-.2 .3 .9-.1 3.2-.8-.8 .6-.3 .3 .1 .2 .8 .1 3-.4-1.7 .8-.1 .2 .1 .1 3.9-.4-1.1 .7a1.82 1.82 0 0 0 1.8 .7l2 .1-1.9 .5-.2 .1 .2 .2 4.1 .5-1.1 .4-.4 .2-.1 .3 1.3 .5 3 .5-1.9 .4 1.9 .5a1.43 1.43 0 0 1 1.4 .7l-1.5 .1-1.1 .3 1.3 .4 1.9 1.1 .9 .9-1.9-.5 1.4 1.3a4.3 4.3 0 0 1 1.3 2l-.4-.2a3.8 3.8 0 0 0-2.1-.9 8.3 8.3 0 0 1 3.2 3.7l-.3-.2a3.3 3.3 0 0 0-2-1.1v.2a11.1 11.1 0 0 1 2.3 3.8l-1.4-1.5v.5l1 1.9-1-1-.4-.1 .2 .7 .7 1.2-.8-.3 .2 .7-.8 .5a5.9 5.9 0 0 1-3.4 1.2l-.4 .2 .3 .2a1.15 1.15 0 0 1-1.2 .1l-.8 .1-.5 1a1.84 1.84 0 0 1-1.1 1.1l-1.1 .7a2.61 2.61 0 0 1-2.8 .1l-3.8 1.6 1.3-1 1.8-1-.1-.2h-.2l-4.8 3a13.9 13.9 0 0 1 3.6-2.9 1.08 1.08 0 0 0-1.2 .4l-1.9 1.3-1.5 1.6 .6-1.1 2.4-2.6v-.3a7.5 7.5 0 0 0-3.3 4.1 3.1 3.1 0 0 1 .8-2.6l1.7-2.4a3.5 3.5 0 0 0-3-.4l-3.1 .6a2.46 2.46 0 0 0-2.5 1 4.6 4.6 0 0 1-3.2 1.2l-5.9 .4a14.3 14.3 0 0 0-5.3 1l2.5-1.7h-.4l-3 1.5 .1-.1a10 10 0 0 1 3-2.2 2.99 2.99 0 0 0-2.1 1.1l-1.2 1v-.2a6.4 6.4 0 0 1 6.6-3.2l-.1-.6a3.8 3.8 0 0 0-4.2-1.7l-.5 .4a6.8 6.8 0 0 0-4.1 2.4l-2 1.8-.5 .2h-.5l-.3-.2a1.47 1.47 0 0 1 1-1.8 5.4 5.4 0 0 0 2.2-3.5l-.1-1.1a18.4 18.4 0 0 1-.7-10.4 6 6 0 0 1 1.8-2.7zM94.4 106.2a1.03 1.03 0 0 0 .1 1.8 1.32 1.32 0 0 0 .9-2.1 .82 .82 0 0 0-1 .3z" fill-rule="evenodd" fill="#225b24" stroke="#225b24" stroke-width=".21"/>
<path d="M179 280.9l-6 5.9M185 281l-6 5.8" fill="none" stroke="#373435" stroke-width=".21"/>
<text font-size="18.7" fill="#225b24" x="74.7" y="75.9">WILDLIFE</text>
<g font-size="17.6" fill="#ed3237">
<text x="95.2" y="214.4" transform="rotate(-28 95.2 214.4)">W5-Q20</text>
<text x="48.7" y="216.7" transform="rotate(-28 48.7 216.7)">SUPERSEDED BY</text>
<text x="108.7" y="229.6" transform="rotate(-28 108.7 229.6)">(06/23)</text>
</g>
<text font-size="12.1" fill="#225b24" x="72.1" y="55.8">CARE FOR OUR</text>
<text font-size="7.1" fill="#373435" x="123.1" y="250.3">WILDLIFE SIGN</text>
<text font-size="5.6" fill="#373435" x="101.4" y="258.5">“CARE FOR WILDLIFE - ECHIDNAS”</text>
<text font-size="5.3" fill="#373435" x="175.8" y="272.3">TC2296_5</text>
<g font-size="4.2" fill="#373435">
<text x="100.6" y="267.2">APPROVED AS OFFICIAL TRAFFIC SIGN</text>
<text x="174.7" y="285.6">A</text>
<text x="180.8" y="285.6">B</text>
<text x="186.5" y="285.4">C</text>
</g>
<g font-size="3.9" fill="#373435">
<text x="110.4" y="26.7">a</text>
<text x="179.9" y="30">r</text>
<text x="42.2" y="43.5">n</text>
<text x="53" y="46.7">c</text>
<text x="42.2" y="52.4">m</text>
<text x="42.2" y="60.2">k</text>
<text x="42.2" y="70.1">h</text>
<text x="42.2" y="81.5">g</text>
<text x="33.1" y="84.3">b</text>
<text x="42.5" y="102.3">f</text>
<text x="53" y="118.7">d</text>
<text x="42.2" y="122.9">e</text>
<text x="65" y="145.6">a</text>
<text x="75.9" y="145.6">b</text>
<text x="84.2" y="145.6">c</text>
<text x="90.5" y="145.6">d</text>
<text x="98" y="145.6">e</text>
<text x="107.5" y="145.6">f</text>
<text x="114.9" y="145.6">g</text>
<text x="125.8" y="145.6">h</text>
<text x="136.7" y="145.6">k</text>
<text x="145.9" y="145.6">m</text>
<text x="155.4" y="145.6">n</text>
<text x="163.4" y="145.6">r</text>
<text x="48" y="152.1">SIZE A</text>
<text x="62.9" y="152.1">750</text>
<text x="73.7" y="152.1">600</text>
<text x="83" y="152.1">10</text>
<text x="89.4" y="152.1">30</text>
<text x="97" y="152.1">80</text>
<text x="104.8" y="152.1">200</text>
<text x="113.9" y="152.1">67</text>
<text x="123.3" y="152.1">90D</text>
<text x="135.6" y="152.1">43</text>
<text x="144" y="152.1">60D</text>
<text x="154.3" y="152.1">60</text>
<text x="161.9" y="152.1">50</text>
<text x="47.9" y="158.6">SIZE B</text>
<text x="62.9" y="158.6">900</text>
<text x="73.7" y="158.6">700</text>
<text x="83" y="158.6">10</text>
<text x="89.4" y="158.6">30</text>
<text x="97" y="158.6">85</text>
<text x="104.8" y="158.6">240</text>
<text x="113.9" y="158.6">75</text>
<text x="122.4" y="158.6">110D</text>
<text x="135.6" y="158.6">50</text>
<text x="144" y="158.6">70D</text>
<text x="154.3" y="158.6">70</text>
<text x="161.9" y="158.6">50</text>
<text x="22.4" y="213">Colour Legend</text>
<text x="81.1" y="214.8">Notes:</text>
<text x="81.1" y="220">1. Refer to TRUM Vol.3, Part 8: Wildlife Signing Guidelines.</text>
<text x="81.1" y="225.2">2. The supplementary plate TC2358 may be installed if motorists</text>
<text x="86.1" y="229.6">are likely to encounter animals over a kilometre of road.</text>
</g>
<g font-size="3.5" fill="#373435">
<text x="32.4" y="221.3">Retroreflective white</text>
<text x="32.4" y="229.5">Retroreflective green</text>
<text x="21.6" y="267.8">Department of Transport and Main Roads</text>
<text x="18.2" y="271.8">Infrastructure Management &amp; Delivery Division</text>
<text x="16.7" y="280.6">Designed</text>
<text x="42.7" y="280.6">Checked</text>
<text x="69.7" y="280.6">Scale</text>
<text x="98.5" y="281.3">PRINCIPAL ENGINEER</text>
<text x="154.7" y="276.1">12/04/22</text>
<text x="157.4" y="281.2">Date</text>
<text x="178.3" y="277.8">Page 5 of 12</text>
<text x="17" y="284.8">RH 05/18</text>
<text x="42.8" y="284.8">DJ 04/22</text>
<text x="69.7" y="285.2">Not to Scale</text>
<text x="98.5" y="284.8">(Traffic Engineering)</text>
</g>
</svg>
